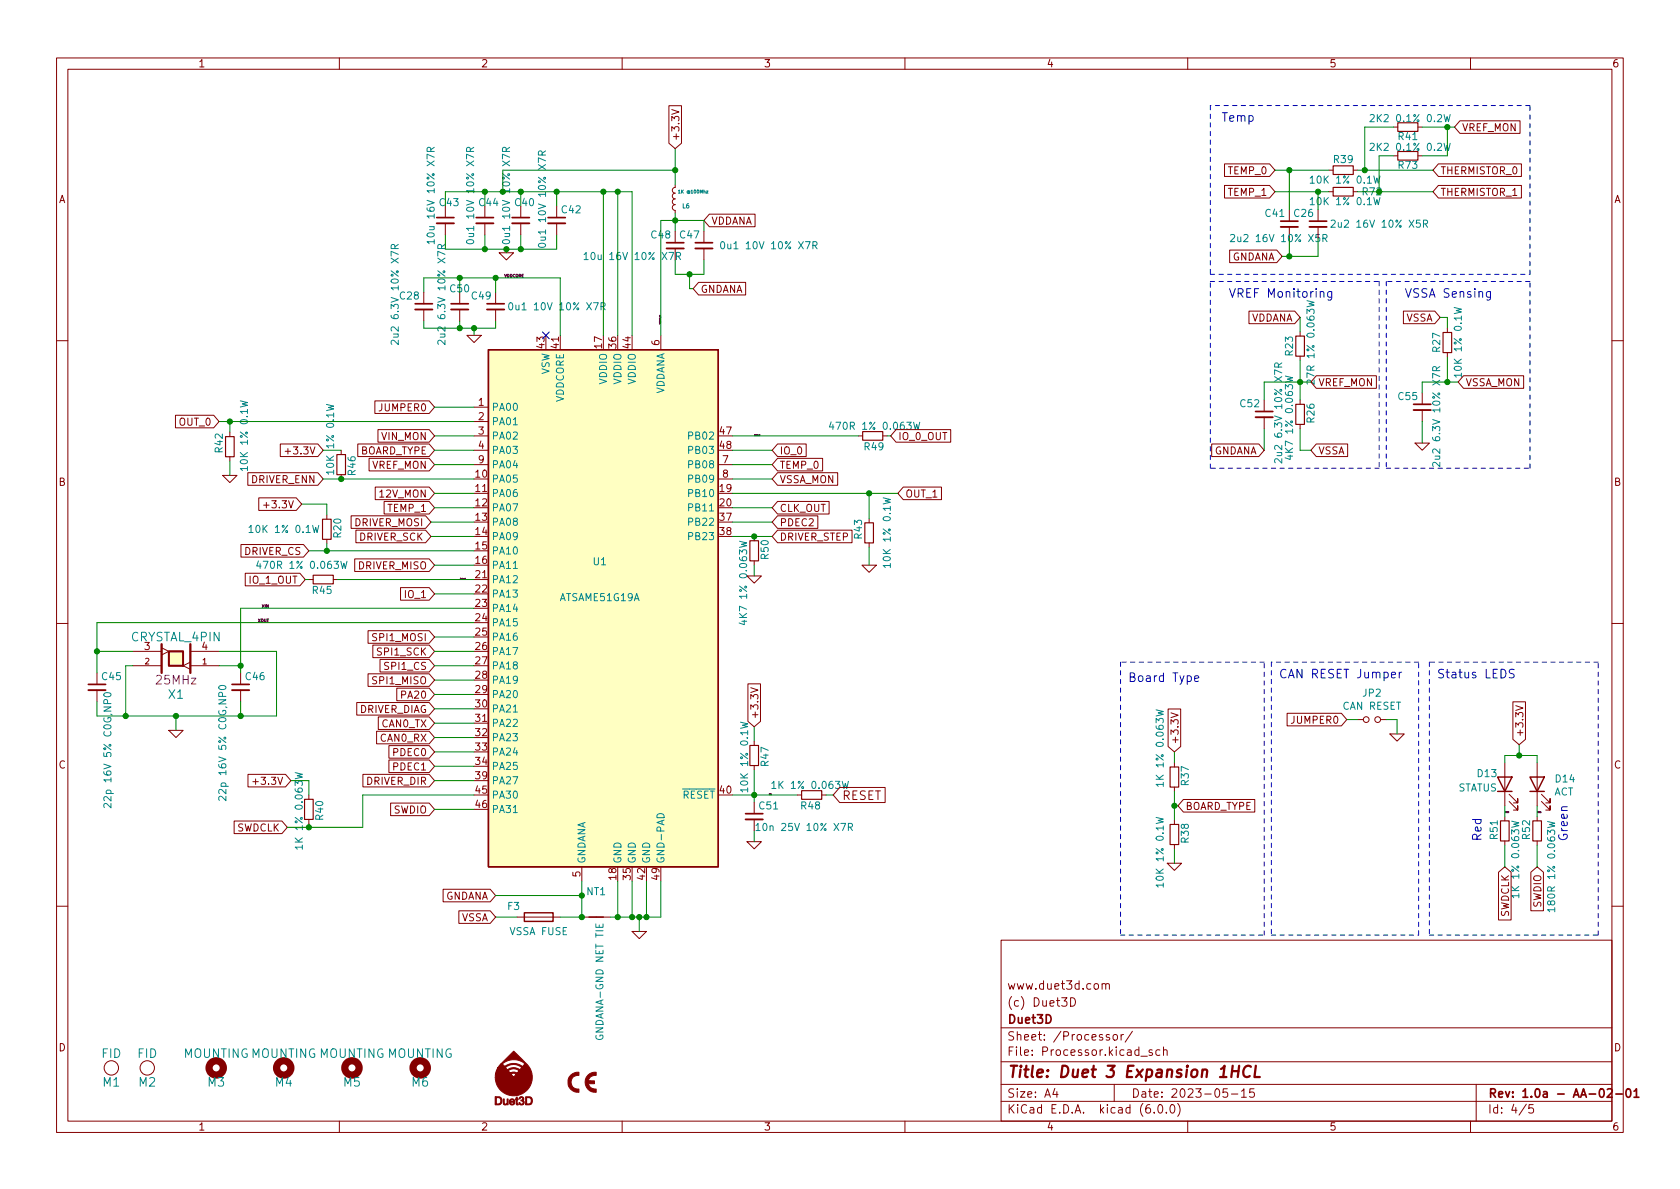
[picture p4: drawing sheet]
<svg xmlns="http://www.w3.org/2000/svg" width="297mm" height="210mm" viewBox="0 0 297 210" stroke-linecap="round" stroke-linejoin="round" font-family="sans-serif">
<g fill="none" stroke="#840000" stroke-width=".18">
<path d="M10 10.2h277v190.1h-277zM12 12.2h273v186.1h-273zM60 10.2v2M110 10.2v2M118.3 18.7h2.2v6.6l-1.1 1-1.1-1zM118.8 19.4l1.2 .4-1.2 .4M160 10.2v2M210 10.2v2M260 10.2v2M78.7 36.4v2.1M78.7 39.5v2M85.7 36.4v2.1"/>
<path d="M85.7 39.5v2M92.1 36.4v2.1M92.1 39.5v2M98.4 36.4v2.1M98.4 39.5v2M119.4 32.6v.5l-.4 .2-.1 .4 .1 .3 .4 .2-.3 .1-.2 .3 .1 .4 .4 .2-.4 .2-.1 .4 .2 .3 .3 .1-.4 .1-.1 .4 .1 .4 .4 .1v.5M125.4 37.9h8.1v2.2h-8.1l-.9-1.1zM216.5 29h8l.9 1.1-.9 1.1h-8zM216.5 32.8h8l.9 1.1-.9 1.1h-8zM228 37.1v2M233 37.1v2M234.9 30.1h.8"/>
<path d="M234.9 33.9h.8M239.3 30.1h.7M239.3 33.9h.7M246.4 22.5h.7M246.4 27.6h.7M250.7 22.5h.8M250.7 27.6h.8M254.3 32.8h14.7v2.2h-14.7l-.9-1.1zM254.3 29h14.7v2.2h-14.7l-.9-1.1zM258.1 21.4h10.7v2.2h-10.7l-.9-1.1zM74.9 51.7v2M74.9 54.7v2.1"/>
<path d="M81.3 51.7v2M81.3 54.7v2.1M82.5 59.3h2.6l-1.3 1.3zM87.6 51.7v2M87.6 54.7v2.1M88.3 44.7h2.5l-1.3 1.3zM99.1 59.3v2.5M116.8 59.3v2.5M119.4 40.9v2M119.4 43.9v2.1M123.5 49.9h8.3v2.3h-8.3l-.9-1.2zM124.5 40.9v2"/>
<path d="M124.5 43.9v2.1M217.4 44.2h8.3l1 1.1-1 1.1h-8.3zM220.8 55h8.1l1 1.1-1 1.1h-8.1zM228 40.1v2.1M229.9 58.7v.7M233 40.1v2.1M248.1 55h5.6l.9 1.1-.9 1.1h-5.6zM255.9 58v.8M10 60.2h2M31 73.4h6.8l.9 1.1-.9 1.2h-6.8zM40.6 76.4v.8M49.6 78.5h6.6l.9 1.1-.9 1.1h-6.6z"/>
<path d="M50.4 79.8h1M60.3 79.6v.8M63.3 78.5h12.6l.9 1.1-.9 1.1h-12.6zM66.3 70.9h9.6l.9 1.1-.9 1.1h-9.6zM66.8 76h9.1l.9 1.1-.9 1.1h-9.1zM83.8 77.1h2.6M83.8 72h2.6M83.8 74.5h2.6M83.8 79.6h2.6M137.5 78.5h5v2.2h-5l-1-1.1zM151.8 77.1h.7M156.1 77.1h.7"/>
<path d="M158.4 76h9.7v2.2h-9.7l-.9-1.1zM214.2 78.5h8.4l.9 1.1-.9 1.1h-8.4zM223.5 70.7v2.1M223.5 73.8v2M229.9 63v.7M229.9 70.7v.8M229.9 75.1v.7M232.7 78.5h5.6v2.2h-5.6l-.9-1.1zM232.7 66.4h10.7v2.3h-10.7l-.9-1.1zM250.2 78.4h2.5l-1.2 1.2zM251.5 69.5v2M251.5 72.5v2"/>
<path d="M255.9 62.4v.7M258.8 66.4h10.6v2.3h-10.6l-1-1.1zM285 60.2h2M39.4 84.1h2.5l-1.3 1.2zM40.6 80.8v.7M42.6 96.3h11.1l.9 1.1-.9 1.1h-11.1zM43.8 83.6h12.4l.9 1.1-.9 1.1h-12.4zM45.7 88h6.7l.9 1.1-.9 1.2h-6.7zM46.6 89.3h1M57.8 91.1v.7M57.8 95.4v.7M60.3 83.9v.8"/>
<path d="M62.1 91.2h13.1l1 1.1-1 1.1h-13.1zM62.7 98.8h13.2l.9 1.1-.9 1.2h-13.2zM62.9 93.8h12.3l1 1.1-1 1.1h-12.3zM65.3 81.1h10.6l.9 1.1-.9 1.1h-10.6zM66.3 86.1h9.6l.9 1.1-.9 1.2h-9.6zM67.9 88.7h8l.9 1.1-.9 1.1h-8zM83.8 87.2h2.6M83.8 82.2h2.6M127 82.2h2.5M127 84.7h2.5M133.3 94.9v.7M133.3 99.2v.7"/>
<path d="M137.5 88.7h9.1v2.2h-9.1l-1-1.1zM137.5 83.6h10.6v2.2h-10.6l-1-1.1zM137.5 81.1h7.9v2.2h-7.9l-1-1.1zM137.5 93.8h13.1v2.2h-13.1l-1-1.1zM137.5 91.2h7.1v2.2h-7.1l-1-1.1zM152.4 99.9h2.5l-1.2 1.3zM153.7 91.7v.8M153.7 96v.8M159.7 86.1h6.8v2.3h-6.8l-1-1.2zM10 110.2h2M17.1 119v2M23.5 117.7h5.1"/>
<path d="M23.5 115.2h5.1M28.6 114.5l1.2 .7-1.2 .6M33.7 117.1l-1.3 .6 1.3 .7M33.7 117.7h5M33.7 115.2h5M42.5 119v2M43.4 101.4h9.6l1 1.1-1 1.1h-9.6zM54.6 102.5h.8M58.9 102.5h.8M65.1 111.5h10.8l.9 1.1-.9 1.2h-10.8zM65.1 119.2h10.8l.9 1.1-.9 1.1h-10.8zM65.9 114.1h10l.9 1.1-.9 1.1h-10z"/>
<path d="M67.2 116.6h8.7l.9 1.1-.9 1.1h-8.7zM70.8 103.9h5.1l.9 1.1-.9 1.1h-5.1zM83.8 102.5h2.6M132.1 101.8h2.5l-1.3 1.3zM285 110.2h2M17.1 122v2.1M29.8 129.2h2.6l-1.3 1.2zM42.5 122v2.1M43.8 136.9h6.7l.9 1.1-.9 1.2h-6.7zM44.7 138.2h1M63.1 124.2h12.8l.9 1.1-.9 1.2h-12.8zM64.2 136.9h11.7l.9 1.1-.9 1.2h-11.7z"/>
<path d="M66.6 129.3h9.3l.9 1.1-.9 1.1h-9.3zM66.9 126.8h9l.9 1.1-.9 1.1h-9zM68.8 134.4h7.1l.9 1.1-.9 1.1h-7.1zM68.8 131.9h7.1l.9 1.1-.9 1.1h-7.1zM70.2 121.7h5.7l.9 1.1-.9 1.1h-5.7zM83.8 127.9h2.6M132.2 120.9h2.3v6.7l-1.2 .9-1.1-.9zM132.7 121.6l1.3 .4-1.3 .5M133.3 131.1v.7M133.3 135.4v.7M148.5 139.2h8v2.7h-8l-1.2-1.3zM206.5 125.4h2.3v6.6l-1.2 1-1.1-1z"/>
<path d="M207 126.1l1.3 .4-1.3 .4M207.6 134.9v.7M207.6 139.2v.7M227.6 126.1h9.6l.9 1.1-.9 1.2h-9.6zM240 127.2h1M244.1 127.2h1M245.7 129.8h2.6l-1.3 1.3zM266.1 134.9v7.6M267.5 124.1h2.2v6.6l-1.1 1-1.1-1zM268 124.8l1.3 .4-1.3 .4M271.8 134.9v7.6M41.4 145.2h8.4l1 1.1-1 1.1h-8.4z"/>
<path d="M54.6 140.6v.7M54.6 144.9v.8M69.1 142h6.8l.9 1.1-.9 1.1h-6.8zM78.3 157.3h8.4l.9 1.1-.9 1.1h-8.4zM102.9 153.3v2.5M132.1 148.8h2.5l-1.3 1.3zM133.3 141.9v2M133.3 144.9v2M141 140.6h.7M145.3 140.6h.7M206.4 152.6h2.5l-1.3 1.3zM207.6 145v.8"/>
<path d="M207.6 149.3v.8M209.2 141.4h12.7v2.2h-12.7l-.9-1.1zM265 154.2l1.1-.9 1.1 .9v8.5h-2.2zM266.1 144.4v.8M266.1 148.7v.8M266.8 141.7l1.6 1.6v-.8v.8h-.8M266.8 140.5l1.6 1.5v-.8v.8h-.8M270.7 154.2l1.1-.9 1.1 .9v6.9h-2.2zM271.8 144.4v.8M271.8 148.7v.8M272.5 141.7l1.6 1.6v-.8v.8h-.8M272.5 140.5l1.6 1.5v-.8v.8h-.8"/>
<path d="M10 160.2h2M81.1 161.1h5.6l.9 1.1-.9 1.1h-5.6zM91.4 162.2h7.7M102.9 162.2h5M111.8 164.7h2.5l-1.3 1.3zM177 166.3h108v32h-108zM189.3 176.4a.76 .76 0 0 1 .9 .8 .76 .76 0 0 1-.9 .7zM194.9 174.1l.2-.2 .3 .1 .1 .9M194.9 173.9v1M195.5 174.1l.2-.2 .4 .1v.9M285 160.2h2M60 198.3v2"/>
<path d="M110 198.3v2M160 198.3v2M177 194.8h108M177 191.8h108M177 187.8h108M177 181.8h108M186.5 192.5l-.4 1h1M186.9 193v1M196.1 183l-.3-.1-.2 .2v.3l.5 .1v.4h-.5M196.9 183.1l.2-.2 .4 .2 .1 .5-.2 .3h-.3l-.2-.1zM197 191.8v3M198.2 182.9v1"/>
<path d="M198.6 182.9l-.2 .1-.2 .2M200.2 182.4l-1.3 1.9M201.7 186.8h1.2M203.7 185.7l-.3-.1-.3 .2 .1 .3 .5 .1v.4h-.6M204.1 196.7v.1M204.9 195.4l.2-.1a.81 .81 0 0 1 .6 .7 .81 .81 0 0 1-.3 .8h-.2a.81 .81 0 0 1-.6-.6 .81 .81 0 0 1 .3-.8zM205.1 185.7l-.5-.1-.2 .3v.4l.1 .3h.6M205.7 185.8l.2-.2 .4 .1 .1 .9M205.7 185.1v1.5M206.2 196.7v.1M207.1 195.4l.1-.1a.81 .81 0 0 1 .6 .7 .81 .81 0 0 1-.3 .8h-.1a.81 .81 0 0 1-.6-.6 .81 .81 0 0 1 .3-.8zM208.2 195.1a1.72 1.72 0 0 1 0 2.3"/>
<path d="M210 198.3v2M217 192.5h-.7l-.1 .7 .2-.1 .5 .1 .2 .2-.1 .5-.2 .1-.6-.1M217.7 193.5h1.2M219.5 193l.4-.5v1.5M219.5 194h.9M221.7 192.5h-.7l-.1 .7 .2-.1 .5 .1 .2 .2-.1 .5-.2 .1-.6-.1M260 198.3v2M261 191.8v6.5M269.9 195.3l-1.3 1.9M271.1 195.3h-.7l-.1 .7 .2-.1 .5 .1 .2 .2-.1 .5-.2 .1-.6-.1"/>
<circle cx="241.6" cy="127.2" r=".51"/>
<circle cx="243.6" cy="127.2" r=".51"/>
<circle cx="19.7" cy="188.8" r="1.27"/>
<circle cx="26" cy="188.8" r="1.27"/>
</g>
<g fill="none" stroke="#840000" stroke-width=".3">
<path d="M77.2 38.5h3.1M84.2 38.5h3M90.6 38.5h3M96.9 38.5h3M226.4 39.1h3.1M231.5 39.1h3.1M73.4 53.7h3.1M79.8 53.7h3M86.1 53.7h3.1M117.9 42.9h3M122.9 42.9h3.1M222 72.8h3"/>
<path d="M249.9 71.5h3.1M29.8 115.2h2.6v2.5h-2.6zM15.6 121h3.1M41 121h3.1M131.8 143.9h3.1M282.9 192.7l.2-.2a.8 .8 0 0 1 .5 .8 .8 .8 0 0 1-.5 .7l-.2-.1-.1-.4zM284.2 192.7l.6-.2 .2 .2 .1 .3-1 1h1M285.7 193.5h1.1M287.6 192.7l.2-.2a.8 .8 0 0 1 .6 .8 .8 .8 0 0 1-.6 .7l-.2-.1-.1-.4zM288.9 193l.4-.5v1.5M288.9 194h.9"/>
</g>
<path d="M217.8 189.4h1.2M218 188.5l-.3 2M219.1 188.5l-.3 2M221.2 188.7a.88 .88 0 0 0-1-.1 .88 .88 0 0 0-.4 1 .69 .69 0 0 0 .3 .8 .69 .69 0 0 0 .9-.1M222 188.5l-.2 2h1" fill="none" stroke="#840000" stroke-width=".4"/>
<g fill="none" stroke="#840000" stroke-width=".2">
<path d="M235.7 29.3h3.6v1.6h-3.6zM235.7 33.1h3.6v1.6h-3.6zM247.1 21.7h3.6v1.5h-3.6zM247.1 26.8h3.6v1.5h-3.6zM229.1 59.4h1.5v3.6h-1.5zM255.1 58.8h1.6v3.6h-1.6zM39.9 77.2h1.5v3.6h-1.5zM152.5 76.3h3.6v1.5h-3.6zM229.1 71.5h1.5v3.6h-1.5zM57 91.8h1.5v3.6h-1.5zM59.6 80.4h1.5v3.5h-1.5zM132.6 95.6h1.5v3.6h-1.5z"/>
<path d="M152.9 92.5h1.5v3.5h-1.5zM55.4 101.7h3.5v1.5h-3.5zM132.6 131.8h1.5v3.6h-1.5zM141.7 139.8h3.6v1.5h-3.6zM206.9 135.6h1.5v3.6h-1.5zM53.8 141.3h1.6v3.6h-1.6zM206.9 145.8h1.5v3.5h-1.5zM265.3 145.2h1.5v3.5h-1.5zM271 145.2h1.5v3.5h-1.5z"/>
</g>
<g fill="none" stroke="#008484" stroke-width=".18">
<path d="M76.2 26.8l-.1-.6-.2-.1h-.3l-.1 .7h1.3M76.8 26.1l-.6 .4M83.2 26.8l-.1-.6-.2-.1h-.3l-.1 .7h1.3M83.8 26.1l-.6 .4M89.5 26.8l-.1-.6-.1-.1h-.3l-.2 .7h1.3M90.1 26.1l-.6 .4M95.9 27.4l-.1-.6-.2-.1h-.3l-.1 .7h1.3M96.5 26.7l-.6 .4M119.9 33.8l.2-.2v.6M119.9 34.2h.4M124.9 33.8h.3l-.3 .4h.3M231.7 31.5l.3-.4v1.3"/>
<path d="M231.7 35.3l.3-.4v1.3M231.7 32.4h.7M231.7 36.2h.7M235.4 39l.4-.1 .3 .4-.8 .9h.8M242.3 20.4l.4-.1 .3 .3-.8 .9h.8M242.3 25.5l.4-.2 .3 .4-.8 .9h.8M242.9 31.1l.3 1.3 .2-.9 .3 .9 .3-1.3M242.9 34.9l.3 1.3 .2-.9 .3 .9 .3-1.3M251.7 39.6l.6-.1 .1-.2-.1-.3-.6-.1v1.3M252 39.6l.4 .6M255.3 20.3l.3 1.2 .3-.9 .2 .9 .3-1.2M255.3 25.3l.3 1.3 .3-.9 .2 .9 .3-1.3"/>
<path d="M69.8 44v-.7l-.2-.1-.3 .1-.1 .7h1.2M70.4 43.2l-.6 .5M76.8 42.7h-1.3l.4 .4M76.8 42.4v.7M78.1 44l-.1-.7-.2-.1-.3 .1-.1 .7h1.3M78.7 43.2l-.6 .5M82.6 42.5a.69 .69 0 0 1 1.2 .3 .72 .72 0 0 1-1.3-.1zM89 42.5a.69 .69 0 0 1 1.1 .3 .72 .72 0 0 1-1.3-.1zM90.1 53.6l.1-.1a.68 .68 0 0 1 .5 .7 .68 .68 0 0 1-.5 .6l-.1-.1-.2-.4zM95.3 43.1a.69 .69 0 0 1 1.2 .3 .72 .72 0 0 1-1.3-.1zM103.3 45l.3-.4v1.3M103.3 45.9h.7"/>
<path d="M106.3 54.2l.6-.1 .1-.1-.1-.4-.6-.1v1.3M106.6 54.2l.4 .6M119.6 45.3l.6-.1 .1-.1v-.3l-.7-.2v1.3M119.9 45.3l.4 .6M127.5 42.9l.2-.2a.68 .68 0 0 1 .4 .7 .68 .68 0 0 1-.4 .6l-.2-.1-.1-.4zM143.7 43.4l.6-.1 .2-.1-.1-.3-.7-.2v1.3M144 43.4l.5 .6M217.6 41.6l.5-.1 .2 .3-.8 .9h.8M231.1 53.2l1.2 .3-.9 .2 .9 .3-1.2 .3M233.9 42.1h.6l.1-.2v-.3l-.7-.1v1.2M234.2 42.1l.4 .6M257.1 54.4l1.3 .3-.9 .2 .9 .3-1.3 .3"/>
<path d="M42.5 70.9l1.3 .3-1 .2 1 .3-1.3 .3M57.7 71.5l1.3 .3-.9 .3 .9 .2-1.3 .3M70.4 60.2v.7l-.9-.7-.3 .2 .1 .5M78.7 60.2v.7l-.9-.7-.4 .2 .1 .5M90.8 75.1h.7M147 74.6l-.3 .9h.7M161.5 74.7l.3 1.2 .3-.9 .2 .9 .3-1.2M226 64.9v-.6l-.2-.1h-.3l-.1 .7h1.2M226.6 64.2l-.6 .4M227.3 66.5l1.2 .3-.9 .2 .9 .3-1.2 .3M232.3 67.2v.8l-.9-.8-.3 .2 .1 .5M254 65.5l-.1-.6-.2-.1-.3 .1-.1 .6h1.3"/>
<path d="M254.6 64.8l-.6 .4M258.4 66.3h-1.3l.4 .4M258.4 66v.7M43.8 82.9h-1.3l.3 .3M43.8 82.5v.7M44 93.3l.4-.4v1.3M44 94.2h.8M45.7 99.2l-.3 .9h.8M55.3 92.9l.3 1.3 .2-.9 .3 .9 .3-1.3M59 83.5h-1.3l.4 .4M59 83.1v.8M60.3 99.2l.3 1.3 .2-.9 .3 .9 .3-1.3"/>
<path d="M130.7 95.7l1.3 .3-.9 .3 .9 .2-1.3 .3M156.1 88l1.3 .3-.9 .3 .9 .2-1.3 .3M157.4 99.6v.8M226.6 81.1v.8l-.9-.8-.3 .3 .1 .4M228.1 80.5v.8l-.9-.3M254.6 81.8v.7l-.9-.7-.4 .2 .1 .5M90.8 100.5h.7M131.6 109.7v.8l-.9-.3M157.4 100h-1.3l.4 .4M18.5 122.6a.69 .69 0 0 1 1.1 .3 .72 .72 0 0 1-1.2-.1zM38.7 121.4a.75 .75 0 0 1 1.2 .2 .72 .72 0 0 1-1.2-.1zM52.2 136.6l1.3 .3-.9 .3 .9 .2-1.3 .3"/>
<path d="M90.8 125.9h.7M130.9 127.7l1.3 .3-.9 .2 .9 .3-1.3 .3M132.2 139.7h-1.3l.4 .3M132.2 139.3v.7M136.5 138.5l.3-.3v1.2M136.5 139.4h.7M148.9 138.2l.3 1.2 .3-.9 .2 .9 .3-1.2M204.4 125.5l1.3 .3-.9 .3 .9 .2-1.3 .3M205.7 138.7h-1.3l.4 .4M205.7 138.3v.8M19.6 142.1v.8l-.9-.8-.3 .2 .1 .5M39.9 140.8v.8l-.9-.8-.3 .2 .1 .5"/>
<path d="M53.5 149.8h-1.3l.4 .4M53.5 149.4v.8M90.8 143.7h.7M116.2 144.1a.68 .68 0 0 1 .8-.2 .68 .68 0 0 1 .4 .7h-1.3zM133.7 146l.3-.4v1.3M133.7 146.9h.7M150 146.3l.6-.1 .1-.2v-.3l-.7-.1v1.3M150.3 146.3l.4 .6M204.4 144.5l1.3 .3-.9 .3 .9 .2-1.3 .3M205.7 156.5h-1.3l.4 .4M205.7 156.2v.7M267.3 145.2l1.2 .3-.9 .3 .9 .2-1.2 .3"/>
<path d="M268.5 158.4h-1.2l.3 .4M268.5 158v.8M273.6 145.3l1.3 .3-.9 .2 .9 .3-1.3 .3M105.3 163.4v.6h1.3v-.6M274.9 160.9h-1.3l.4 .3M274.9 160.5v.7"/>
</g>
<g fill="none" stroke="#840000" stroke-width=".33">
<path d="M77.2 39.5h3.1M84.2 39.5h3M90.6 39.5h3M96.9 39.5h3M73.4 54.7h3.1M79.8 54.7h3M86.1 54.7h3.1M117.9 43.9h3M122.9 43.9h3.1M226.4 40.1h3.1M231.5 40.1h3.1M222 73.8h3"/>
<path d="M249.9 72.5h3.1M15.6 122h3.1M41 122h3.1M131.8 144.9h3.1"/>
</g>
<g fill="none" stroke="#840000" stroke-width="1.3">
<circle cx="38.2" cy="188.8" r="1.27"/>
<circle cx="50.2" cy="188.8" r="1.27"/>
<circle cx="62.2" cy="188.8" r="1.27"/>
<circle cx="74.3" cy="188.8" r="1.27"/>
</g>
<g fill="#ffffc2" stroke="#ffffc2" stroke-width=".18">
<path d="M29.8 115.2h2.6v2.5h-2.6z"/>
<path d="M86.4 61.8h40.6v91.5h-40.6z"/>
</g>
<path d="M28.6 113.9v5.1M33.7 113.9v5.1" fill="none" stroke="#840000" stroke-width=".41"/>
<path d="M86.4 61.8h40.6v91.5h-40.6zM264.8 137.4h2.5l-1.2 2.5zM264.8 139.9h2.5M270.5 137.4h2.5l-1.2 2.5zM270.5 139.9h2.5M92.7 161.4h5.1v1.5h-5.1zM104.1 162.2h2.6" fill="none" stroke="#840000" stroke-width=".25"/>
<g fill="#840000" stroke="#840000" stroke-width=".18">
<path d="M100.9 190.1a1.86 1.86 0 0 1 1.5-.5v.6a1.22 1.22 0 0 0-1.4 1.2 1.22 1.22 0 0 0 1.4 1.2v.6a1.8 1.8 0 0 1-1.8-1 1.8 1.8 0 0 1 .3-2.1z"/>
<path d="M103.9 190.1a1.79 1.79 0 0 1 1.5-.5v.6a1.1 1.1 0 0 0-1.3 .9h1v.5l-1.1 .1a1.27 1.27 0 0 0 1.4 .9v.6a1.8 1.8 0 0 1-1.8-1 1.8 1.8 0 0 1 .3-2.1z"/>
<path d="M91.3 194.1l.1-.1v.3h.2v.2h-.2v.7h.2v.2l-.3-.2v-.7h-.2z"/>
<path d="M89 194.3h.2v.8l.1 .1 .3-.1 .1-.8h.1v1.1h-.1v-.2l-.2 .2-.4-.1z"/>
<path d="M92.9 193.9h.8l.3 .3 .1 .6-.2 .5-1 .1v-.2l.9-.1 .1-.3v-.4l-.2-.2-.6-.1v1.1h-.2z"/>
<path d="M87.6 193.9l.8 .1 .3 .3v.5a.52 .52 0 0 1-.5 .6h-.6v-.2l.8-.1 .1-.7-.2-.3h-.5v1.1h-.2z"/>
<path d="M90.3 194.4l.3-.1 .3 .2 .1 .4h-.8l.2 .3 .6-.1-.2 .2-.4 .1-.3-.3v-.3h.7l-.2-.3-.5 .3z"/>
<path d="M91.8 194.2l.3-.3 .4 .1 .1 .4-.2 .2a.32 .32 0 0 1 .3 .5l-.2 .2-.4 .1-.3-.3-.1-.1h.2a.29 .29 0 0 0 .2 .2 .29 .29 0 0 0 .3 0l.1-.4-.4-.1v-.2l.3-.1v-.3h-.3l-.2 .2h-.1z"/>
<path d="M88.4 188.3l.4-.1 .4 .4 .9-.5h1l.7 .1 .6 .4 .4-.5-.1-.1-.9-.5-.6-.1-1.4 .1-1 .7h-.2l2.2-2.3 2.4 2.3 .6 .9 .2 .6a2.99 2.99 0 0 1-.1 1.9l-.1 .2a3.3 3.3 0 0 1-2.7 2l-.6-.1a3.5 3.5 0 0 1-1.9-.8l-.3-.3a3.2 3.2 0 0 1-.7-2.6h2.8l.4 .5 .5-.5-.3-.2h-.4l-.2 .2h-2.8v-.2l.2-.4h2.1l.3 .4 .5-.2 .7 .2 .3-.4a1.47 1.47 0 0 0-1.8 0h-2.1l.2-.6h1.4l.3 .4 .6-.3 .7-.1 .9 .4 .4-.4a2.17 2.17 0 0 0-2.9 0h-1.4z"/>
</g>
<path d="M134.1 76.9l.1 .1M134.2 76.9v.1M134.3 76.9h.1M134.3 76.8l.1 .2M82.1 102.3v.1v-.1M82.2 102.3h.1M82.2 102.2l.1 .2M136.3 140.4h.1M136.3 140.3l.1 .2M266.7 143.5v.2zM272.4 143.6v.1M272.4 143.7h.1" fill="none" stroke="#000" stroke-width=".18"/>
<path d="M233.4 51.7l.2-.1h.4l.1 1M235.5 51.6v1.2l-.3 .3-.4-.1M235.5 51.6h-.5l-.3 .2v.5l.2 .2h.6M263.5 51.6v1.2l-.3 .3-.3-.1M263.5 51.6h-.4l-.3 .2v.5l.1 .2h.6M246 119.4l.7-.2v-.3h-.5l-.2 .2 .1 .7h.6M247.4 118.9v1M247.8 118.9h-.3l-.1 .3M267.7 118.4h-.6l-.3 .2 .2 .4 .6 .3v.4l-.2 .2-.6-.1M211.2 120l.7-.1v-.3l-.5-.1-.2 .2 .1 .7h.6" fill="none" stroke="#0000c2" stroke-width=".18"/>
<g fill="none" stroke="#0000c2" stroke-width=".18" stroke-dasharray=".8 .8">
<path d="M214 18.7v29.8M270.5 18.7h-56.5M214 48.5h56.5M214 49.8h29.8M243.8 49.8v33M245.1 49.8v33M270.5 48.5v-29.8M270.5 49.8h-25.4M214 82.8v-33M243.8 82.8h-29.8M245.1 82.8h25.4M270.5 82.8v-33"/>
<path d="M198.1 117.1v48.2M223.5 117.1h-25.4M224.8 117.1v48.2M250.8 117.1h-26M252.7 117.1v48.2M282.6 117.1h-29.9M198.1 165.3h25.4M223.5 165.3v-48.2M224.8 165.3h26M250.8 165.3v-48.2M252.7 165.3h29.9M282.6 165.3v-48.2"/>
</g>
<g fill="none" stroke="#008400" stroke-width=".18">
<path d="M78.7 36.4v-2.5h33.1v25.4M85.7 33.9v2.5M92.1 33.9v2.5M98.4 33.9v2.5M106.7 33.9v25.4M109.2 33.9v25.4M119.4 30.1h-30.5v3.8M119.4 26.3v6.3M119.4 37.7v3.2M225.4 30.1h9.5M225.4 33.9h9.5M228 30.1v7"/>
<path d="M233 33.9v3.2M240 30.1h13.4M240 33.9h13.4M246.4 22.5h-5.1v7.6M246.4 27.6h-2.6v6.3M251.5 22.5h5.7M255.9 22.5v5.1h-4.4M74.9 51.7v-2.6h24.2v10.2M74.9 56.8v1.2h12.7v-1.2M78.7 41.5v2.6h19.7v-2.6M81.3 49.1v2.6M81.3 56.8v1.2"/>
<path d="M83.8 58v1.3M85.7 41.5v2.6M87.6 49.1v2.6M89.5 44.1v.6M92.1 41.5v2.6M119.4 46v2.5h5.1v-2.5M121.9 48.5v2.5h.7M124.5 40.9v-1.9h-7.7v20.3M228 42.2v3.1M229.9 56.1v2.6M233 42.2v3.1h-6.3M254.6 56.1h1.3v1.9"/>
<path d="M38.7 74.5h45.1M40.6 74.5v1.9M57.1 79.6h3.2M76.8 72h7M76.8 77.1h7M76.8 79.6h7M129.5 77.1h22.3M129.5 79.6h7M156.8 77.1h.7M223.5 75.8v3.8M229.9 63.7v7M229.9 75.8v3.8h1.9"/>
<path d="M231.8 67.6h-8.3v3.1M251.5 74.5v3.9M255.9 63.1v4.5M257.8 67.6h-6.3v1.9M40.6 81.5v2.6M53.3 89.1h4.5v2M54.6 97.4h29.2M57.1 84.7h26.7M57.8 96.1v1.3M76.2 92.3h7.6M76.2 94.9h7.6M76.8 87.2h7"/>
<path d="M76.8 99.9h7M76.8 82.2h7M76.8 89.8h7M129.5 87.2h29.2M129.5 92.3h7M129.5 94.9h7M129.5 84.7h7M129.5 82.2h7M129.5 89.8h7M133.3 99.9v1.9M153.7 87.2v4.5M153.7 96.8v3.1"/>
<path d="M17.1 115.2h6.4M23.5 117.7h-1.3v8.9M38.7 115.2h10.2v11.4h-31.8v-2.5M38.7 117.7h3.8M54 102.5h.6M59.7 102.5h24.1M76.8 112.6h7M76.8 115.2h7M76.8 117.7h7M76.8 105h7M83.8 107.6h-41.3v11.4M83.8 110.1h-66.7v8.9"/>
<path d="M31.1 126.6v2.6M42.5 124.1v2.5M51.4 138h3.2v2.6M76.8 127.9h7M76.8 130.4h7M76.8 133h7M76.8 120.3h7M76.8 122.8h7M76.8 125.3h7M76.8 135.5h7M76.8 138h7M133.3 128.5v2.6"/>
<path d="M133.3 136.1v5.8M207.6 133v1.9M207.6 139.9v5.1M238.1 127.2h1.9M245.1 127.2h1.9v2.6M266.1 134.9v-1.3h5.7v1.3M268.6 131.7v1.9M54.6 145.7v.6M76.8 143.1h7M83.8 140.6h-19.7v5.7h-13.3M87.6 158.4h15.3M102.9 155.8v6.4h-3.8"/>
<path d="M109.2 155.8v6.4M111.8 155.8v6.4M114.3 155.8v6.4M116.8 155.8v6.4h-8.9M129.5 140.6h11.5M133.3 146.9v1.9M146 140.6h1.3M207.6 150.1v2.5M207.6 142.5h.7M266.1 142.5v1.9M266.1 149.5v3.8M271.8 142.5v1.9"/>
<path d="M271.8 149.5v3.8M87.6 162.2h3.8M113 162.2v2.5"/>
</g>
<path d="M95.9 58.7l1.2 1.2M97.1 58.7l-1.2 1.2" fill="none" stroke="#000084" stroke-width=".18"/>
<g fill="#008400" stroke="#008400" stroke-width=".18">
<circle cx="98.4" cy="33.9" r=".46"/>
<circle cx="119.4" cy="30.1" r=".46"/>
<circle cx="106.7" cy="33.9" r=".46"/>
<circle cx="109.2" cy="33.9" r=".46"/>
<circle cx="119.4" cy="39" r=".46"/>
<circle cx="81.3" cy="49.1" r=".46"/>
<circle cx="87.6" cy="49.1" r=".46"/>
<circle cx="83.8" cy="58" r=".46"/>
<circle cx="85.7" cy="44.1" r=".46"/>
<circle cx="81.3" cy="58" r=".46"/>
<circle cx="111.8" cy="162.2" r=".46"/>
<circle cx="113" cy="162.2" r=".46"/>
<circle cx="133.3" cy="140.6" r=".46"/>
<circle cx="153.7" cy="87.2" r=".46"/>
<circle cx="114.3" cy="162.2" r=".46"/>
<circle cx="89.5" cy="44.1" r=".46"/>
<circle cx="92.1" cy="33.9" r=".46"/>
<circle cx="85.7" cy="33.9" r=".46"/>
<circle cx="92.1" cy="44.1" r=".46"/>
<circle cx="121.9" cy="48.5" r=".46"/>
<circle cx="133.3" cy="94.9" r=".46"/>
<circle cx="228" cy="45.3" r=".46"/>
<circle cx="229.9" cy="67.6" r=".46"/>
<circle cx="241.3" cy="30.1" r=".46"/>
<circle cx="228" cy="30.1" r=".46"/>
<circle cx="255.9" cy="22.5" r=".46"/>
<circle cx="233" cy="33.9" r=".46"/>
<circle cx="255.9" cy="67.6" r=".46"/>
<circle cx="268.6" cy="133.6" r=".46"/>
<circle cx="207.6" cy="142.5" r=".46"/>
<circle cx="109.2" cy="162.2" r=".46"/>
<circle cx="102.9" cy="162.2" r=".46"/>
<circle cx="102.9" cy="158.4" r=".46"/>
<circle cx="17.1" cy="115.2" r=".46"/>
<circle cx="42.5" cy="126.6" r=".46"/>
<circle cx="42.5" cy="117.7" r=".46"/>
<circle cx="31.1" cy="126.6" r=".46"/>
<circle cx="22.2" cy="126.6" r=".46"/>
<circle cx="57.8" cy="97.4" r=".46"/>
<circle cx="60.3" cy="84.7" r=".46"/>
<circle cx="40.6" cy="74.5" r=".46"/>
<circle cx="54.6" cy="146.3" r=".46"/>
</g>
<text font-size="2.8" fill="#840000" x="178" y="190.6">Title: Duet 3 Expansion 1HCL</text>
<g font-size="2.1" fill="#0000c2">
<text x="215.9" y="21.5">Temp</text>
<text x="217.2" y="52.6">VREF Monitoring</text>
<text x="248.3" y="52.6">VSSA Sensing</text>
<text x="226.1" y="120">CAN RESET Jumper</text>
<text x="254" y="120">Status LEDS</text>
<text x="199.4" y="120.6">Board Type</text>
<text x="261.9" y="148.8" transform="rotate(-90 261.9 148.8)">Red</text>
<text x="277.2" y="148.8" transform="rotate(-90 277.2 148.8)">Green</text>
</g>
<g font-size="2.1" fill="#008484">
<text x="23.2" y="113.4">CRYSTAL_4PIN</text>
<text x="29.8" y="123.6">X1</text>
<text x="18" y="187.1">FID</text>
<text x="24.3" y="187.1">FID</text>
<text x="32.4" y="187.1">MOUNTING MOUNTING MOUNTING MOUNTING</text>
<text x="18.2" y="192.1">M1</text>
<text x="24.6" y="192.1">M2</text>
<text x="36.8" y="192.1">M3</text>
<text x="48.7" y="192.1">M4</text>
<text x="60.8" y="192.1">M5</text>
<text x="72.8" y="192.1">M6</text>
</g>
<text font-size="2.1" fill="#840084" x="27.8" y="121">25MHz</text>
<g font-size="2.1" fill="#840000">
<text x="148.8" y="141.5">RESET</text>
<text x="178" y="178">(c) Duet3D</text>
<text x="178" y="175">www.duet3d.com</text>
<text x="178" y="184">Sheet: /Processor/</text>
<text x="178" y="181">Duet3D</text>
<text x="178" y="186.7">File: Processor.kicad_sch</text>
<text x="178" y="196.9">KiCad E.D.A. kicad (6.0.0)</text>
<text x="178" y="194.1">Size: A4</text>
<text x="200" y="194.1">Date: 2023-05-15</text>
<text x="263" y="194.1">Rev: 1.0a - AA-02-01</text>
<text x="263" y="196.9">Id: 4/5</text>
</g>
<g font-size="1.8" fill="#840000">
<text x="35" y="11.9">1</text>
<text x="85" y="11.9">2</text>
<text x="135" y="11.9">3</text>
<text x="185" y="11.9">4</text>
<text x="235" y="11.9">5</text>
<text x="285" y="11.9">6</text>
<text x="258.4" y="23.2">VREF_MON</text>
<text x="120.1" y="25" transform="rotate(-90 120.1 25)">+3.3V</text>
<text x="10.3" y="35.9">A</text>
<text x="217.3" y="30.8">TEMP_0</text>
<text x="217.3" y="34.6">TEMP_1</text>
<text x="254.6" y="34.6">THERMISTOR_1</text>
<text x="254.6" y="30.8">THERMISTOR_0</text>
<text x="285.3" y="35.9">A</text>
<text x="125.7" y="39.7">VDDANA</text>
<text x="217.7" y="46.1">GNDANA</text>
<text x="123.8" y="51.8">GNDANA</text>
<text x="221" y="56.9">VDDANA</text>
<text x="248.5" y="56.9">VSSA</text>
<text x="96.3" y="61.6" transform="rotate(-90 96.3 61.6)">43</text>
<text x="98.8" y="61.6" transform="rotate(-90 98.8 61.6)">41</text>
<text x="106.4" y="61.6" transform="rotate(-90 106.4 61.6)">17</text>
<text x="109" y="61.6" transform="rotate(-90 109 61.6)">36</text>
<text x="111.5" y="61.6" transform="rotate(-90 111.5 61.6)">44</text>
<text x="116.6" y="61.1" transform="rotate(-90 116.6 61.1)">6</text>
<text x="84.6" y="71.7">1</text>
<text x="233" y="68.3">VREF_MON</text>
<text x="259.1" y="68.3">VSSA_MON</text>
<text x="31.8" y="75.3">OUT_0</text>
<text x="67.2" y="72.7">JUMPER0</text>
<text x="67.5" y="77.8">VIN_MON</text>
<text x="84.6" y="74.3">2</text>
<text x="84.6" y="76.8">3</text>
<text x="127.3" y="76.8">47</text>
<text x="158.7" y="77.8">IO_0_OUT</text>
<text x="51.2" y="80.3">+3.3V</text>
<text x="63.5" y="80.3">BOARD_TYPE</text>
<text x="65.7" y="82.9">VREF_MON</text>
<text x="84.6" y="79.4">4</text>
<text x="84.6" y="81.9">9</text>
<text x="127.3" y="79.4">48</text>
<text x="127.8" y="81.9">7</text>
<text x="137.8" y="82.9">TEMP_0</text>
<text x="137.8" y="80.3">IO_0</text>
<text x="214.5" y="80.3">GNDANA</text>
<text x="233" y="80.3">VSSA</text>
<text x="10.3" y="85.9">B</text>
<text x="44.5" y="85.4">DRIVER_ENN</text>
<text x="47.4" y="89.9">+3.3V</text>
<text x="67.3" y="88">12V_MON</text>
<text x="84.1" y="84.4">10</text>
<text x="84.1" y="87">11</text>
<text x="84.1" y="89.5">12</text>
<text x="127.3" y="87">19</text>
<text x="127.3" y="89.5">20</text>
<text x="127.8" y="84.4">8</text>
<text x="137.8" y="85.4">VSSA_MON</text>
<text x="160" y="88">OUT_1</text>
<text x="285.3" y="85.9">B</text>
<text x="62.7" y="93">DRIVER_MOSI</text>
<text x="63.5" y="95.6">DRIVER_SCK</text>
<text x="68.7" y="90.5">TEMP_1</text>
<text x="84.1" y="92.1">13</text>
<text x="84.1" y="94.6">14</text>
<text x="127.3" y="92.1">37</text>
<text x="127.3" y="94.6">38</text>
<text x="137.8" y="90.5">CLK_OUT</text>
<text x="137.8" y="95.6">DRIVER_STEP</text>
<text x="137.8" y="93">PDEC2</text>
<text x="43.2" y="98.1">DRIVER_CS</text>
<text x="63.4" y="100.7">DRIVER_MISO</text>
<text x="84.1" y="97.1">15</text>
<text x="84.1" y="99.7">16</text>
<text x="44.2" y="103.2">IO_1_OUT</text>
<text x="71.7" y="105.7">IO_1</text>
<text x="84.1" y="102.2">21</text>
<text x="84.1" y="104.8">22</text>
<text x="84.1" y="107.3">23</text>
<text x="66.2" y="113.4">SPI1_MOSI</text>
<text x="84.1" y="109.8">24</text>
<text x="84.1" y="112.4">25</text>
<text x="25.5" y="114.9">3</text>
<text x="35.7" y="114.9">4</text>
<text x="67" y="115.9">SPI1_SCK</text>
<text x="68.3" y="118.4">SPI1_CS</text>
<text x="84.1" y="114.9">26</text>
<text x="84.1" y="117.5">27</text>
<text x="66.2" y="121">SPI1_MISO</text>
<text x="71.1" y="123.5">PA20</text>
<text x="84.1" y="120">28</text>
<text x="84.1" y="122.5">29</text>
<text x="84.1" y="125.1">30</text>
<text x="63.5" y="126.1">DRIVER_DIAG</text>
<text x="67.3" y="131.1">CAN0_RX</text>
<text x="67.5" y="128.6">CAN0_TX</text>
<text x="84.1" y="127.6">31</text>
<text x="84.1" y="130.2">32</text>
<text x="134.1" y="127.2" transform="rotate(-90 134.1 127.2)">+3.3V</text>
<text x="208.4" y="131.7" transform="rotate(-90 208.4 131.7)">+3.3V</text>
<text x="228.5" y="128">JUMPER0</text>
<text x="269.3" y="130.4" transform="rotate(-90 269.3 130.4)">+3.3V</text>
<text x="10.3" y="135.9">C</text>
<text x="69.7" y="136.2">PDEC1</text>
<text x="69.7" y="133.7">PDEC0</text>
<text x="84.1" y="132.7">33</text>
<text x="84.1" y="135.2">34</text>
<text x="84.1" y="137.8">39</text>
<text x="285.3" y="135.9">C</text>
<text x="45.5" y="138.8">+3.3V</text>
<text x="64.9" y="138.8">DRIVER_DIR</text>
<text x="69.6" y="143.8">SWDIO</text>
<text x="84.1" y="140.3">45</text>
<text x="84.1" y="142.9">46</text>
<text x="127.3" y="140.3">40</text>
<text x="209.5" y="143.2">BOARD_TYPE</text>
<text x="41.8" y="147">SWDCLK</text>
<text x="102.6" y="155" transform="rotate(-90 102.6 155)">5</text>
<text x="109" y="155.5" transform="rotate(-90 109 155.5)">18</text>
<text x="111.5" y="155.5" transform="rotate(-90 111.5 155.5)">35</text>
<text x="114" y="155.5" transform="rotate(-90 114 155.5)">42</text>
<text x="116.6" y="155.5" transform="rotate(-90 116.6 155.5)">49</text>
<text x="78.6" y="159.1">GNDANA</text>
<text x="272.5" y="160.5" transform="rotate(-90 272.5 160.5)">SWDIO</text>
<text x="81.5" y="162.9">VSSA</text>
<text x="266.8" y="162.3" transform="rotate(-90 266.8 162.3)">SWDCLK</text>
<text x="10.3" y="185.9">D</text>
<text x="285.3" y="185.9">D</text>
<text x="35" y="199.9">1</text>
<text x="85" y="199.9">2</text>
<text x="135" y="199.9">3</text>
<text x="185" y="199.9">4</text>
<text x="235" y="199.9">5</text>
<text x="285" y="199.9">6</text>
</g>
<g font-size="1.8" fill="#008484">
<text x="243.1" y="21.6">2K2 0.1% 0.2W</text>
<text x="235.9" y="28.8">R39</text>
<text x="243.1" y="26.7">2K2 0.1% 0.2W</text>
<text x="247.3" y="24.8">R41</text>
<text x="247.3" y="29.8">R73</text>
<text x="232.3" y="32.5">10K 1% 0.1W</text>
<text x="76.8" y="41.9" transform="rotate(-90 76.8 41.9)">10u 16V 10% X7R</text>
<text x="77.8" y="36.4">C43</text>
<text x="83.8" y="41.9" transform="rotate(-90 83.8 41.9)">0u1 10V 10% X7R</text>
<text x="84.8" y="36.4">C44</text>
<text x="91.1" y="36.4">C40</text>
<text x="99.4" y="37.7">C42</text>
<text x="223.8" y="38.3">C41</text>
<text x="228.9" y="38.3">C26</text>
<text x="232.3" y="36.3">10K 1% 0.1W</text>
<text x="236.6" y="40.3">2u2 16V 10% X5R</text>
<text x="96.5" y="42.5" transform="rotate(-90 96.5 42.5)">0u1 10V 10% X7R</text>
<text x="104.5" y="46">10u 16V 10% X7R</text>
<text x="115.2" y="42.2">C48</text>
<text x="120.3" y="42.2">C47</text>
<text x="128.6" y="44.1">0u1 10V 10% X7R</text>
<text x="218.8" y="42.8">2u2 16V 10% X5R</text>
<text x="70.7" y="53">C28</text>
<text x="79.6" y="51.7">C50</text>
<text x="83.4" y="53">C49</text>
<text x="70.5" y="59.6" transform="rotate(-90 70.5 59.6)">2u2 6.3V 10% X7R</text>
<text x="78.7" y="59.6" transform="rotate(-90 78.7 59.6)">2u2 6.3V 10% X7R</text>
<text x="91.1" y="54.9">0u1 10V 10% X7R</text>
<text x="228.6" y="62.8" transform="rotate(-90 228.6 62.8)">R23</text>
<text x="254.6" y="62.2" transform="rotate(-90 254.6 62.2)">R27</text>
<text x="97.2" y="66.4" transform="rotate(-90 97.2 66.4)">VSW</text>
<text x="99.7" y="71.2" transform="rotate(-90 99.7 71.2)">VDDCORE</text>
<text x="107.3" y="68" transform="rotate(-90 107.3 68)">VDDIO</text>
<text x="109.9" y="68" transform="rotate(-90 109.9 68)">VDDIO</text>
<text x="112.4" y="68" transform="rotate(-90 112.4 68)">VDDIO</text>
<text x="117.5" y="69.9" transform="rotate(-90 117.5 69.9)">VDDANA</text>
<text x="232.4" y="67" transform="rotate(-90 232.4 67)">27R 1% 0.063W</text>
<text x="247.3" y="70.7">C55</text>
<text x="258.4" y="66" transform="rotate(-90 258.4 66)">10K 1% 0.1W</text>
<text x="86.9" y="72.6">PA00</text>
<text x="86.9" y="75.2">PA01</text>
<text x="86.9" y="77.7">PA02</text>
<text x="122.1" y="77.7">PB02</text>
<text x="147.7" y="76">470R 1% 0.063W</text>
<text x="219.3" y="72">C52</text>
<text x="232.4" y="74.7" transform="rotate(-90 232.4 74.7)">R26</text>
<text x="39.4" y="80" transform="rotate(-90 39.4 80)">R42</text>
<text x="43.8" y="82.5" transform="rotate(-90 43.8 82.5)">10K 1% 0.1W</text>
<text x="59.1" y="83.2" transform="rotate(-90 59.1 83.2)">10K 1% 0.1W</text>
<text x="62.9" y="84" transform="rotate(-90 62.9 84)">R46</text>
<text x="86.9" y="80.3">PA03</text>
<text x="86.9" y="82.8">PA04</text>
<text x="122.1" y="80.3">PB03</text>
<text x="122.1" y="82.8">PB08</text>
<text x="152.9" y="79.6">R49</text>
<text x="226.7" y="80.6" transform="rotate(-90 226.7 80.6)">2u2 6.3V 10% X7R</text>
<text x="228.6" y="80.3" transform="rotate(-90 228.6 80.3)">4K7 1% 0.063W</text>
<text x="254.6" y="81.2" transform="rotate(-90 254.6 81.2)">2u2 6.3V 10% X7R</text>
<text x="86.9" y="85.3">PA05</text>
<text x="86.9" y="87.9">PA06</text>
<text x="122.1" y="87.9">PB10</text>
<text x="122.1" y="85.3">PB09</text>
<text x="44.7" y="94.2">10K 1% 0.1W</text>
<text x="60.3" y="95" transform="rotate(-90 60.3 95)">R20</text>
<text x="86.9" y="90.4">PA07</text>
<text x="86.9" y="93">PA08</text>
<text x="86.9" y="95.5">PA09</text>
<text x="122.1" y="90.4">PB11</text>
<text x="122.1" y="93">PB22</text>
<text x="122.1" y="95.5">PB23</text>
<text x="152.4" y="95.2" transform="rotate(-90 152.4 95.2)">R43</text>
<text x="46.4" y="100.6">470R 1% 0.063W</text>
<text x="86.9" y="98">PA10</text>
<text x="86.9" y="100.6">PA11</text>
<text x="104.9" y="99.9">U1</text>
<text x="135.9" y="98.8" transform="rotate(-90 135.9 98.8)">R50</text>
<text x="157.5" y="99.7" transform="rotate(-90 157.5 99.7)">10K 1% 0.1W</text>
<text x="55.3" y="105">R45</text>
<text x="86.9" y="103.1">PA12</text>
<text x="86.9" y="105.7">PA13</text>
<text x="99" y="106.3">ATSAME51G19A</text>
<text x="86.9" y="108.2">PA14</text>
<text x="86.9" y="110.7">PA15</text>
<text x="86.9" y="113.3">PA16</text>
<text x="132.1" y="109.6" transform="rotate(-90 132.1 109.6)">4K7 1% 0.063W</text>
<text x="86.9" y="115.8">PA17</text>
<text x="86.9" y="118.4">PA18</text>
<text x="18.1" y="120.3">C45</text>
<text x="43.5" y="120.3">C46</text>
<text x="86.9" y="120.9">PA19</text>
<text x="86.9" y="123.4">PA20</text>
<text x="86.9" y="126">PA21</text>
<text x="237.5" y="125.5">CAN RESET</text>
<text x="241" y="123.2">JP2</text>
<text x="86.9" y="128.5">PA22</text>
<text x="86.9" y="131.1">PA23</text>
<text x="86.9" y="133.6">PA24</text>
<text x="86.9" y="136.1">PA25</text>
<text x="135.9" y="135.4" transform="rotate(-90 135.9 135.4)">R47</text>
<text x="261.3" y="137.4">D13</text>
<text x="19.7" y="141.5" transform="rotate(-90 19.7 141.5)">22p 16V 5% C0G,NP0</text>
<text x="40" y="140.3" transform="rotate(-90 40 140.3)">22p 16V 5% C0G,NP0</text>
<text x="86.9" y="138.7">PA27</text>
<text x="86.9" y="141.2">PA30</text>
<text x="86.9" y="143.8">PA31</text>
<text x="119.2" y="141.2">~{RESET}</text>
<text x="132.3" y="139.4" transform="rotate(-90 132.3 139.4)">10K 1% 0.1W</text>
<text x="134.3" y="143.1">C51</text>
<text x="137.3" y="139.5">1K 1% 0.063W</text>
<text x="141.7" y="143.1">R48</text>
<text x="205.7" y="138.3" transform="rotate(-90 205.7 138.3)">1K 1% 0.063W</text>
<text x="210.2" y="138.8" transform="rotate(-90 210.2 138.8)">R37</text>
<text x="257.7" y="139.9">STATUS</text>
<text x="274.7" y="140.7">ACT</text>
<text x="275.1" y="138.3">D14</text>
<text x="53.5" y="149.4" transform="rotate(-90 53.5 149.4)">1K 1% 0.063W</text>
<text x="57.1" y="144.9" transform="rotate(-90 57.1 144.9)">R40</text>
<text x="134.9" y="146.9">10n 25V 10% X7R</text>
<text x="210.2" y="149" transform="rotate(-90 210.2 149)">R38</text>
<text x="264.8" y="148.4" transform="rotate(-90 264.8 148.4)">R51</text>
<text x="270.5" y="148.4" transform="rotate(-90 270.5 148.4)">R52</text>
<text x="103.5" y="152.8" transform="rotate(-90 103.5 152.8)">GNDANA</text>
<text x="109.9" y="152.8" transform="rotate(-90 109.9 152.8)">GND</text>
<text x="112.4" y="152.8" transform="rotate(-90 112.4 152.8)">GND</text>
<text x="114.9" y="152.8" transform="rotate(-90 114.9 152.8)">GND</text>
<text x="117.5" y="152.8" transform="rotate(-90 117.5 152.8)">GND-PAD</text>
<text x="89.8" y="160.9">F3</text>
<text x="103.7" y="158.3">NT1</text>
<text x="205.7" y="156.2" transform="rotate(-90 205.7 156.2)">10K 1% 0.1W</text>
<text x="268.6" y="158" transform="rotate(-90 268.6 158)">1K 1% 0.063W</text>
<text x="275" y="160.2" transform="rotate(-90 275 160.2)">180R 1% 0.063W</text>
<text x="90.2" y="165.3">VSSA FUSE</text>
<text x="106.7" y="183.4" transform="rotate(-90 106.7 183.4)">GNDANA-GND NET TIE</text>
</g>
<g font-size="1.8" fill="#008400">
<text x="240.9" y="34.5">R72</text>
<text x="90.2" y="41.9" transform="rotate(-90 90.2 41.9)">0u1 10V 10% X7R</text>
</g>
<g font-size="1.4" fill="#840000">
<text x="25.6" y="117.5">2</text>
<text x="35.8" y="117.5">1</text>
</g>
<text font-size="1.1" fill="#008484" x="120.7" y="36.8">L6</text>
<text font-size=".8" fill="#008484" x="120.2" y="34.2">1K @100Mhz</text>
<g font-size=".7">
<text x="89.2" y="49">VDDCORE</text>
<text x="46.4" y="107.5">XIN</text>
<text x="45.7" y="110">XOUT</text>
</g>
<g font-size=".3">
<text x="116.8" y="57.4" transform="rotate(-90 116.8 57.4)">VDDANA_IN</text>
<text x="133.3" y="77">io0out</text>
<text x="81.3" y="102.4">io1out</text>
<text x="135.9" y="140.5">rst</text>
<text x="266.1" y="143.7">led0</text>
<text x="271.8" y="143.7">led1</text>
</g>
</svg>
